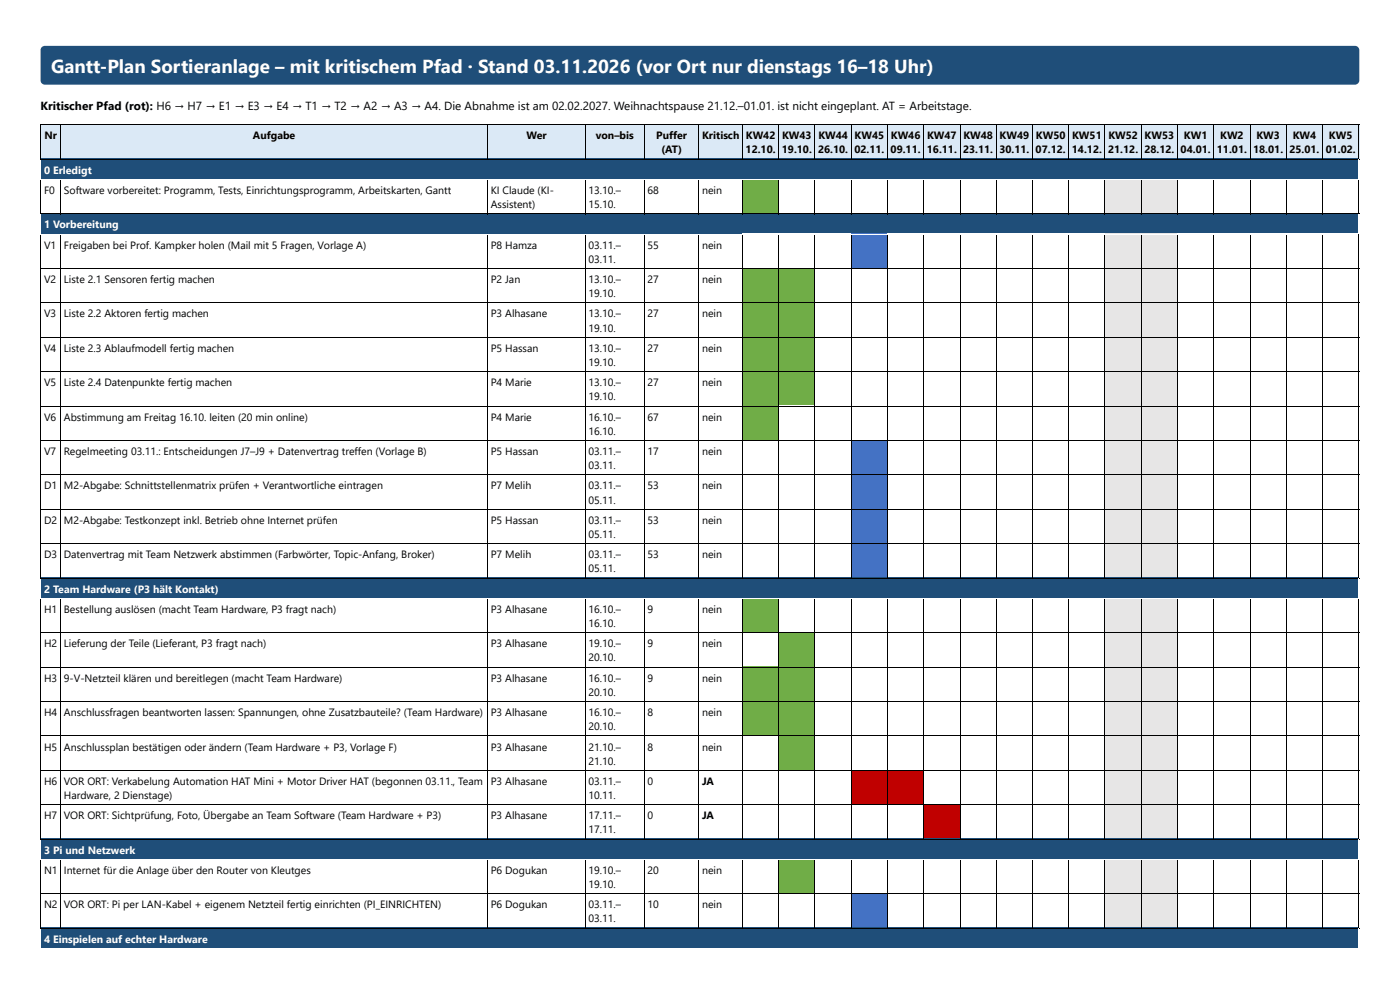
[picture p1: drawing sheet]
<svg xmlns="http://www.w3.org/2000/svg" width="420mm" height="297mm" viewBox="0 0 420 297" stroke-linecap="round" stroke-linejoin="round" font-family="sans-serif">
<path d="M12.6 14.1l.9-.3h393.2l.8 .2 .5 .9v9.2l-.4 .9-.9 .4h-393.2l-.8-.3-.5-.8v-9.2z" fill="#1f4e79"/>
<g fill="#dbe9f6">
<path d="M12.4 37.3h5.9v10.3h-5.9z"/>
<path d="M18.3 37.3h128v10.3h-128z"/>
<path d="M146.3 37.3h29.4v10.3h-29.4z"/>
<path d="M175.7 37.3h17.7v10.3h-17.7z"/>
<path d="M193.4 37.3h16.4v10.3h-16.4z"/>
<path d="M209.8 37.3h13v10.3h-13z"/>
<path d="M222.8 37.3h10.8v10.3h-10.8z"/>
<path d="M233.6 37.3h11.1v10.3h-11.1z"/>
<path d="M244.7 37.3h10.9v10.3h-10.9z"/>
<path d="M255.6 37.3h10.8v10.3h-10.8z"/>
<path d="M266.4 37.3h10.9v10.3h-10.9z"/>
<path d="M277.3 37.3h10.8v10.3h-10.8z"/>
<path d="M288.1 37.3h10.9v10.3h-10.9z"/>
<path d="M299 37.3h10.8v10.3h-10.8z"/>
<path d="M309.8 37.3h10.9v10.3h-10.9z"/>
<path d="M320.7 37.3h11.1v10.3h-11.1z"/>
<path d="M331.8 37.3h10.8v10.3h-10.8z"/>
<path d="M342.6 37.3h10.9v10.3h-10.9z"/>
<path d="M353.5 37.3h10.8v10.3h-10.8z"/>
<path d="M364.3 37.3h10.9v10.3h-10.9z"/>
<path d="M375.2 37.3h10.8v10.3h-10.8z"/>
<path d="M386 37.3h10.9v10.3h-10.9z"/>
<path d="M396.9 37.3h11.1v10.3h-11.1z"/>
</g>
<path d="M12.4 47.6h395.6v6.1h-395.6z" fill="#1f4e79"/>
<path d="M222.8 53.7h10.8v10.3h-10.8z" fill="#70ad47"/>
<g fill="#fff">
<path d="M233.6 53.7h11.1v10.3h-11.1z"/>
<path d="M244.7 53.7h10.9v10.3h-10.9z"/>
<path d="M255.6 53.7h10.8v10.3h-10.8z"/>
<path d="M266.4 53.7h10.9v10.3h-10.9z"/>
<path d="M277.3 53.7h10.8v10.3h-10.8z"/>
<path d="M288.1 53.7h10.9v10.3h-10.9z"/>
<path d="M299 53.7h10.8v10.3h-10.8z"/>
<path d="M309.8 53.7h10.9v10.3h-10.9z"/>
<path d="M320.7 53.7h11.1v10.3h-11.1z"/>
</g>
<g fill="#e7e6e6">
<path d="M331.8 53.7h10.8v10.3h-10.8z"/>
<path d="M342.6 53.7h10.9v10.3h-10.9z"/>
</g>
<g fill="#fff">
<path d="M353.5 53.7h10.8v10.3h-10.8z"/>
<path d="M364.3 53.7h10.9v10.3h-10.9z"/>
<path d="M375.2 53.7h10.8v10.3h-10.8z"/>
<path d="M386 53.7h10.9v10.3h-10.9z"/>
<path d="M396.9 53.7h11.1v10.3h-11.1z"/>
</g>
<path d="M12.4 64h395.6v6.1h-395.6z" fill="#1f4e79"/>
<g fill="#fff">
<path d="M222.8 70.1h10.8v10.3h-10.8z"/>
<path d="M233.6 70.1h11.1v10.3h-11.1z"/>
<path d="M244.7 70.1h10.9v10.3h-10.9z"/>
</g>
<path d="M255.6 70.1h10.8v10.3h-10.8z" fill="#4472c4"/>
<g fill="#fff">
<path d="M266.4 70.1h10.9v10.3h-10.9z"/>
<path d="M277.3 70.1h10.8v10.3h-10.8z"/>
<path d="M288.1 70.1h10.9v10.3h-10.9z"/>
<path d="M299 70.1h10.8v10.3h-10.8z"/>
<path d="M309.8 70.1h10.9v10.3h-10.9z"/>
<path d="M320.7 70.1h11.1v10.3h-11.1z"/>
</g>
<g fill="#e7e6e6">
<path d="M331.8 70.1h10.8v10.3h-10.8z"/>
<path d="M342.6 70.1h10.9v10.3h-10.9z"/>
</g>
<g fill="#fff">
<path d="M353.5 70.1h10.8v10.3h-10.8z"/>
<path d="M364.3 70.1h10.9v10.3h-10.9z"/>
<path d="M375.2 70.1h10.8v10.3h-10.8z"/>
<path d="M386 70.1h10.9v10.3h-10.9z"/>
<path d="M396.9 70.1h11.1v10.3h-11.1z"/>
</g>
<g fill="#70ad47">
<path d="M222.8 80.4h10.8v10.4h-10.8z"/>
<path d="M233.6 80.4h11.1v10.4h-11.1z"/>
</g>
<g fill="#fff">
<path d="M244.7 80.4h10.9v10.4h-10.9z"/>
<path d="M255.6 80.4h10.8v10.4h-10.8z"/>
<path d="M266.4 80.4h10.9v10.4h-10.9z"/>
<path d="M277.3 80.4h10.8v10.4h-10.8z"/>
<path d="M288.1 80.4h10.9v10.4h-10.9z"/>
<path d="M299 80.4h10.8v10.4h-10.8z"/>
<path d="M309.8 80.4h10.9v10.4h-10.9z"/>
<path d="M320.7 80.4h11.1v10.4h-11.1z"/>
</g>
<g fill="#e7e6e6">
<path d="M331.8 80.4h10.8v10.4h-10.8z"/>
<path d="M342.6 80.4h10.9v10.4h-10.9z"/>
</g>
<g fill="#fff">
<path d="M353.5 80.4h10.8v10.4h-10.8z"/>
<path d="M364.3 80.4h10.9v10.4h-10.9z"/>
<path d="M375.2 80.4h10.8v10.4h-10.8z"/>
<path d="M386 80.4h10.9v10.4h-10.9z"/>
<path d="M396.9 80.4h11.1v10.4h-11.1z"/>
</g>
<g fill="#70ad47">
<path d="M222.8 90.8h10.8v10.3h-10.8z"/>
<path d="M233.6 90.8h11.1v10.3h-11.1z"/>
</g>
<g fill="#fff">
<path d="M244.7 90.8h10.9v10.3h-10.9z"/>
<path d="M255.6 90.8h10.8v10.3h-10.8z"/>
<path d="M266.4 90.8h10.9v10.3h-10.9z"/>
<path d="M277.3 90.8h10.8v10.3h-10.8z"/>
<path d="M288.1 90.8h10.9v10.3h-10.9z"/>
<path d="M299 90.8h10.8v10.3h-10.8z"/>
<path d="M309.8 90.8h10.9v10.3h-10.9z"/>
<path d="M320.7 90.8h11.1v10.3h-11.1z"/>
</g>
<g fill="#e7e6e6">
<path d="M331.8 90.8h10.8v10.3h-10.8z"/>
<path d="M342.6 90.8h10.9v10.3h-10.9z"/>
</g>
<g fill="#fff">
<path d="M353.5 90.8h10.8v10.3h-10.8z"/>
<path d="M364.3 90.8h10.9v10.3h-10.9z"/>
<path d="M375.2 90.8h10.8v10.3h-10.8z"/>
<path d="M386 90.8h10.9v10.3h-10.9z"/>
<path d="M396.9 90.8h11.1v10.3h-11.1z"/>
</g>
<g fill="#70ad47">
<path d="M222.8 101.1h10.8v10.3h-10.8z"/>
<path d="M233.6 101.1h11.1v10.3h-11.1z"/>
</g>
<g fill="#fff">
<path d="M244.7 101.1h10.9v10.3h-10.9z"/>
<path d="M255.6 101.1h10.8v10.3h-10.8z"/>
<path d="M266.4 101.1h10.9v10.3h-10.9z"/>
<path d="M277.3 101.1h10.8v10.3h-10.8z"/>
<path d="M288.1 101.1h10.9v10.3h-10.9z"/>
<path d="M299 101.1h10.8v10.3h-10.8z"/>
<path d="M309.8 101.1h10.9v10.3h-10.9z"/>
<path d="M320.7 101.1h11.1v10.3h-11.1z"/>
</g>
<g fill="#e7e6e6">
<path d="M331.8 101.1h10.8v10.3h-10.8z"/>
<path d="M342.6 101.1h10.9v10.3h-10.9z"/>
</g>
<g fill="#fff">
<path d="M353.5 101.1h10.8v10.3h-10.8z"/>
<path d="M364.3 101.1h10.9v10.3h-10.9z"/>
<path d="M375.2 101.1h10.8v10.3h-10.8z"/>
<path d="M386 101.1h10.9v10.3h-10.9z"/>
<path d="M396.9 101.1h11.1v10.3h-11.1z"/>
</g>
<g fill="#70ad47">
<path d="M222.8 111.4h10.8v10.3h-10.8z"/>
<path d="M233.6 111.4h11.1v10.3h-11.1z"/>
</g>
<g fill="#fff">
<path d="M244.7 111.4h10.9v10.3h-10.9z"/>
<path d="M255.6 111.4h10.8v10.3h-10.8z"/>
<path d="M266.4 111.4h10.9v10.3h-10.9z"/>
<path d="M277.3 111.4h10.8v10.3h-10.8z"/>
<path d="M288.1 111.4h10.9v10.3h-10.9z"/>
<path d="M299 111.4h10.8v10.3h-10.8z"/>
<path d="M309.8 111.4h10.9v10.3h-10.9z"/>
<path d="M320.7 111.4h11.1v10.3h-11.1z"/>
</g>
<g fill="#e7e6e6">
<path d="M331.8 111.4h10.8v10.3h-10.8z"/>
<path d="M342.6 111.4h10.9v10.3h-10.9z"/>
</g>
<g fill="#fff">
<path d="M353.5 111.4h10.8v10.3h-10.8z"/>
<path d="M364.3 111.4h10.9v10.3h-10.9z"/>
<path d="M375.2 111.4h10.8v10.3h-10.8z"/>
<path d="M386 111.4h10.9v10.3h-10.9z"/>
<path d="M396.9 111.4h11.1v10.3h-11.1z"/>
</g>
<path d="M222.8 121.7h10.8v10.3h-10.8z" fill="#70ad47"/>
<g fill="#fff">
<path d="M233.6 121.7h11.1v10.3h-11.1z"/>
<path d="M244.7 121.7h10.9v10.3h-10.9z"/>
<path d="M255.6 121.7h10.8v10.3h-10.8z"/>
<path d="M266.4 121.7h10.9v10.3h-10.9z"/>
<path d="M277.3 121.7h10.8v10.3h-10.8z"/>
<path d="M288.1 121.7h10.9v10.3h-10.9z"/>
<path d="M299 121.7h10.8v10.3h-10.8z"/>
<path d="M309.8 121.7h10.9v10.3h-10.9z"/>
<path d="M320.7 121.7h11.1v10.3h-11.1z"/>
</g>
<g fill="#e7e6e6">
<path d="M331.8 121.7h10.8v10.3h-10.8z"/>
<path d="M342.6 121.7h10.9v10.3h-10.9z"/>
</g>
<g fill="#fff">
<path d="M353.5 121.7h10.8v10.3h-10.8z"/>
<path d="M364.3 121.7h10.9v10.3h-10.9z"/>
<path d="M375.2 121.7h10.8v10.3h-10.8z"/>
<path d="M386 121.7h10.9v10.3h-10.9z"/>
<path d="M396.9 121.7h11.1v10.3h-11.1z"/>
<path d="M222.8 132h10.8v10.3h-10.8z"/>
<path d="M233.6 132h11.1v10.3h-11.1z"/>
<path d="M244.7 132h10.9v10.3h-10.9z"/>
</g>
<path d="M255.6 132h10.8v10.3h-10.8z" fill="#4472c4"/>
<g fill="#fff">
<path d="M266.4 132h10.9v10.3h-10.9z"/>
<path d="M277.3 132h10.8v10.3h-10.8z"/>
<path d="M288.1 132h10.9v10.3h-10.9z"/>
<path d="M299 132h10.8v10.3h-10.8z"/>
<path d="M309.8 132h10.9v10.3h-10.9z"/>
<path d="M320.7 132h11.1v10.3h-11.1z"/>
</g>
<g fill="#e7e6e6">
<path d="M331.8 132h10.8v10.3h-10.8z"/>
<path d="M342.6 132h10.9v10.3h-10.9z"/>
</g>
<g fill="#fff">
<path d="M353.5 132h10.8v10.3h-10.8z"/>
<path d="M364.3 132h10.9v10.3h-10.9z"/>
<path d="M375.2 132h10.8v10.3h-10.8z"/>
<path d="M386 132h10.9v10.3h-10.9z"/>
<path d="M396.9 132h11.1v10.3h-11.1z"/>
<path d="M222.8 142.3h10.8v10.4h-10.8z"/>
<path d="M233.6 142.3h11.1v10.4h-11.1z"/>
<path d="M244.7 142.3h10.9v10.4h-10.9z"/>
</g>
<path d="M255.6 142.3h10.8v10.4h-10.8z" fill="#4472c4"/>
<g fill="#fff">
<path d="M266.4 142.3h10.9v10.4h-10.9z"/>
<path d="M277.3 142.3h10.8v10.4h-10.8z"/>
<path d="M288.1 142.3h10.9v10.4h-10.9z"/>
<path d="M299 142.3h10.8v10.4h-10.8z"/>
<path d="M309.8 142.3h10.9v10.4h-10.9z"/>
<path d="M320.7 142.3h11.1v10.4h-11.1z"/>
</g>
<g fill="#e7e6e6">
<path d="M331.8 142.3h10.8v10.4h-10.8z"/>
<path d="M342.6 142.3h10.9v10.4h-10.9z"/>
</g>
<g fill="#fff">
<path d="M353.5 142.3h10.8v10.4h-10.8z"/>
<path d="M364.3 142.3h10.9v10.4h-10.9z"/>
<path d="M375.2 142.3h10.8v10.4h-10.8z"/>
<path d="M386 142.3h10.9v10.4h-10.9z"/>
<path d="M396.9 142.3h11.1v10.4h-11.1z"/>
<path d="M222.8 152.7h10.8v10.3h-10.8z"/>
<path d="M233.6 152.7h11.1v10.3h-11.1z"/>
<path d="M244.7 152.7h10.9v10.3h-10.9z"/>
</g>
<path d="M255.6 152.7h10.8v10.3h-10.8z" fill="#4472c4"/>
<g fill="#fff">
<path d="M266.4 152.7h10.9v10.3h-10.9z"/>
<path d="M277.3 152.7h10.8v10.3h-10.8z"/>
<path d="M288.1 152.7h10.9v10.3h-10.9z"/>
<path d="M299 152.7h10.8v10.3h-10.8z"/>
<path d="M309.8 152.7h10.9v10.3h-10.9z"/>
<path d="M320.7 152.7h11.1v10.3h-11.1z"/>
</g>
<g fill="#e7e6e6">
<path d="M331.8 152.7h10.8v10.3h-10.8z"/>
<path d="M342.6 152.7h10.9v10.3h-10.9z"/>
</g>
<g fill="#fff">
<path d="M353.5 152.7h10.8v10.3h-10.8z"/>
<path d="M364.3 152.7h10.9v10.3h-10.9z"/>
<path d="M375.2 152.7h10.8v10.3h-10.8z"/>
<path d="M386 152.7h10.9v10.3h-10.9z"/>
<path d="M396.9 152.7h11.1v10.3h-11.1z"/>
<path d="M222.8 163h10.8v10.3h-10.8z"/>
<path d="M233.6 163h11.1v10.3h-11.1z"/>
<path d="M244.7 163h10.9v10.3h-10.9z"/>
</g>
<path d="M255.6 163h10.8v10.3h-10.8z" fill="#4472c4"/>
<g fill="#fff">
<path d="M266.4 163h10.9v10.3h-10.9z"/>
<path d="M277.3 163h10.8v10.3h-10.8z"/>
<path d="M288.1 163h10.9v10.3h-10.9z"/>
<path d="M299 163h10.8v10.3h-10.8z"/>
<path d="M309.8 163h10.9v10.3h-10.9z"/>
<path d="M320.7 163h11.1v10.3h-11.1z"/>
</g>
<g fill="#e7e6e6">
<path d="M331.8 163h10.8v10.3h-10.8z"/>
<path d="M342.6 163h10.9v10.3h-10.9z"/>
</g>
<g fill="#fff">
<path d="M353.5 163h10.8v10.3h-10.8z"/>
<path d="M364.3 163h10.9v10.3h-10.9z"/>
<path d="M375.2 163h10.8v10.3h-10.8z"/>
<path d="M386 163h10.9v10.3h-10.9z"/>
<path d="M396.9 163h11.1v10.3h-11.1z"/>
</g>
<path d="M12.4 173.3h395.6v6.1h-395.6z" fill="#1f4e79"/>
<path d="M222.8 179.4h10.8v10.3h-10.8z" fill="#70ad47"/>
<g fill="#fff">
<path d="M233.6 179.4h11.1v10.3h-11.1z"/>
<path d="M244.7 179.4h10.9v10.3h-10.9z"/>
<path d="M255.6 179.4h10.8v10.3h-10.8z"/>
<path d="M266.4 179.4h10.9v10.3h-10.9z"/>
<path d="M277.3 179.4h10.8v10.3h-10.8z"/>
<path d="M288.1 179.4h10.9v10.3h-10.9z"/>
<path d="M299 179.4h10.8v10.3h-10.8z"/>
<path d="M309.8 179.4h10.9v10.3h-10.9z"/>
<path d="M320.7 179.4h11.1v10.3h-11.1z"/>
</g>
<g fill="#e7e6e6">
<path d="M331.8 179.4h10.8v10.3h-10.8z"/>
<path d="M342.6 179.4h10.9v10.3h-10.9z"/>
</g>
<g fill="#fff">
<path d="M353.5 179.4h10.8v10.3h-10.8z"/>
<path d="M364.3 179.4h10.9v10.3h-10.9z"/>
<path d="M375.2 179.4h10.8v10.3h-10.8z"/>
<path d="M386 179.4h10.9v10.3h-10.9z"/>
<path d="M396.9 179.4h11.1v10.3h-11.1z"/>
<path d="M222.8 189.7h10.8v10.3h-10.8z"/>
</g>
<path d="M233.6 189.7h11.1v10.3h-11.1z" fill="#70ad47"/>
<g fill="#fff">
<path d="M244.7 189.7h10.9v10.3h-10.9z"/>
<path d="M255.6 189.7h10.8v10.3h-10.8z"/>
<path d="M266.4 189.7h10.9v10.3h-10.9z"/>
<path d="M277.3 189.7h10.8v10.3h-10.8z"/>
<path d="M288.1 189.7h10.9v10.3h-10.9z"/>
<path d="M299 189.7h10.8v10.3h-10.8z"/>
<path d="M309.8 189.7h10.9v10.3h-10.9z"/>
<path d="M320.7 189.7h11.1v10.3h-11.1z"/>
</g>
<g fill="#e7e6e6">
<path d="M331.8 189.7h10.8v10.3h-10.8z"/>
<path d="M342.6 189.7h10.9v10.3h-10.9z"/>
</g>
<g fill="#fff">
<path d="M353.5 189.7h10.8v10.3h-10.8z"/>
<path d="M364.3 189.7h10.9v10.3h-10.9z"/>
<path d="M375.2 189.7h10.8v10.3h-10.8z"/>
<path d="M386 189.7h10.9v10.3h-10.9z"/>
<path d="M396.9 189.7h11.1v10.3h-11.1z"/>
</g>
<g fill="#70ad47">
<path d="M222.8 200h10.8v10.3h-10.8z"/>
<path d="M233.6 200h11.1v10.3h-11.1z"/>
</g>
<g fill="#fff">
<path d="M244.7 200h10.9v10.3h-10.9z"/>
<path d="M255.6 200h10.8v10.3h-10.8z"/>
<path d="M266.4 200h10.9v10.3h-10.9z"/>
<path d="M277.3 200h10.8v10.3h-10.8z"/>
<path d="M288.1 200h10.9v10.3h-10.9z"/>
<path d="M299 200h10.8v10.3h-10.8z"/>
<path d="M309.8 200h10.9v10.3h-10.9z"/>
<path d="M320.7 200h11.1v10.3h-11.1z"/>
</g>
<g fill="#e7e6e6">
<path d="M331.8 200h10.8v10.3h-10.8z"/>
<path d="M342.6 200h10.9v10.3h-10.9z"/>
</g>
<g fill="#fff">
<path d="M353.5 200h10.8v10.3h-10.8z"/>
<path d="M364.3 200h10.9v10.3h-10.9z"/>
<path d="M375.2 200h10.8v10.3h-10.8z"/>
<path d="M386 200h10.9v10.3h-10.9z"/>
<path d="M396.9 200h11.1v10.3h-11.1z"/>
</g>
<g fill="#70ad47">
<path d="M222.8 210.3h10.8v10.4h-10.8z"/>
<path d="M233.6 210.3h11.1v10.4h-11.1z"/>
</g>
<g fill="#fff">
<path d="M244.7 210.3h10.9v10.4h-10.9z"/>
<path d="M255.6 210.3h10.8v10.4h-10.8z"/>
<path d="M266.4 210.3h10.9v10.4h-10.9z"/>
<path d="M277.3 210.3h10.8v10.4h-10.8z"/>
<path d="M288.1 210.3h10.9v10.4h-10.9z"/>
<path d="M299 210.3h10.8v10.4h-10.8z"/>
<path d="M309.8 210.3h10.9v10.4h-10.9z"/>
<path d="M320.7 210.3h11.1v10.4h-11.1z"/>
</g>
<g fill="#e7e6e6">
<path d="M331.8 210.3h10.8v10.4h-10.8z"/>
<path d="M342.6 210.3h10.9v10.4h-10.9z"/>
</g>
<g fill="#fff">
<path d="M353.5 210.3h10.8v10.4h-10.8z"/>
<path d="M364.3 210.3h10.9v10.4h-10.9z"/>
<path d="M375.2 210.3h10.8v10.4h-10.8z"/>
<path d="M386 210.3h10.9v10.4h-10.9z"/>
<path d="M396.9 210.3h11.1v10.4h-11.1z"/>
<path d="M222.8 220.7h10.8v10.3h-10.8z"/>
</g>
<path d="M233.6 220.7h11.1v10.3h-11.1z" fill="#70ad47"/>
<g fill="#fff">
<path d="M244.7 220.7h10.9v10.3h-10.9z"/>
<path d="M255.6 220.7h10.8v10.3h-10.8z"/>
<path d="M266.4 220.7h10.9v10.3h-10.9z"/>
<path d="M277.3 220.7h10.8v10.3h-10.8z"/>
<path d="M288.1 220.7h10.9v10.3h-10.9z"/>
<path d="M299 220.7h10.8v10.3h-10.8z"/>
<path d="M309.8 220.7h10.9v10.3h-10.9z"/>
<path d="M320.7 220.7h11.1v10.3h-11.1z"/>
</g>
<g fill="#e7e6e6">
<path d="M331.8 220.7h10.8v10.3h-10.8z"/>
<path d="M342.6 220.7h10.9v10.3h-10.9z"/>
</g>
<g fill="#fff">
<path d="M353.5 220.7h10.8v10.3h-10.8z"/>
<path d="M364.3 220.7h10.9v10.3h-10.9z"/>
<path d="M375.2 220.7h10.8v10.3h-10.8z"/>
<path d="M386 220.7h10.9v10.3h-10.9z"/>
<path d="M396.9 220.7h11.1v10.3h-11.1z"/>
<path d="M222.8 231h10.8v10.3h-10.8z"/>
<path d="M233.6 231h11.1v10.3h-11.1z"/>
<path d="M244.7 231h10.9v10.3h-10.9z"/>
</g>
<g fill="#c00000">
<path d="M255.6 231h10.8v10.3h-10.8z"/>
<path d="M266.4 231h10.9v10.3h-10.9z"/>
</g>
<g fill="#fff">
<path d="M277.3 231h10.8v10.3h-10.8z"/>
<path d="M288.1 231h10.9v10.3h-10.9z"/>
<path d="M299 231h10.8v10.3h-10.8z"/>
<path d="M309.8 231h10.9v10.3h-10.9z"/>
<path d="M320.7 231h11.1v10.3h-11.1z"/>
</g>
<g fill="#e7e6e6">
<path d="M331.8 231h10.8v10.3h-10.8z"/>
<path d="M342.6 231h10.9v10.3h-10.9z"/>
</g>
<g fill="#fff">
<path d="M353.5 231h10.8v10.3h-10.8z"/>
<path d="M364.3 231h10.9v10.3h-10.9z"/>
<path d="M375.2 231h10.8v10.3h-10.8z"/>
<path d="M386 231h10.9v10.3h-10.9z"/>
<path d="M396.9 231h11.1v10.3h-11.1z"/>
<path d="M222.8 241.3h10.8v10.3h-10.8z"/>
<path d="M233.6 241.3h11.1v10.3h-11.1z"/>
<path d="M244.7 241.3h10.9v10.3h-10.9z"/>
<path d="M255.6 241.3h10.8v10.3h-10.8z"/>
<path d="M266.4 241.3h10.9v10.3h-10.9z"/>
</g>
<path d="M277.3 241.3h10.8v10.3h-10.8z" fill="#c00000"/>
<g fill="#fff">
<path d="M288.1 241.3h10.9v10.3h-10.9z"/>
<path d="M299 241.3h10.8v10.3h-10.8z"/>
<path d="M309.8 241.3h10.9v10.3h-10.9z"/>
<path d="M320.7 241.3h11.1v10.3h-11.1z"/>
</g>
<g fill="#e7e6e6">
<path d="M331.8 241.3h10.8v10.3h-10.8z"/>
<path d="M342.6 241.3h10.9v10.3h-10.9z"/>
</g>
<g fill="#fff">
<path d="M353.5 241.3h10.8v10.3h-10.8z"/>
<path d="M364.3 241.3h10.9v10.3h-10.9z"/>
<path d="M375.2 241.3h10.8v10.3h-10.8z"/>
<path d="M386 241.3h10.9v10.3h-10.9z"/>
<path d="M396.9 241.3h11.1v10.3h-11.1z"/>
</g>
<path d="M12.4 251.6h395.6v6.1h-395.6z" fill="#1f4e79"/>
<path d="M222.8 257.7h10.8v10.3h-10.8z" fill="#fff"/>
<path d="M233.6 257.7h11.1v10.3h-11.1z" fill="#70ad47"/>
<g fill="#fff">
<path d="M244.7 257.7h10.9v10.3h-10.9z"/>
<path d="M255.6 257.7h10.8v10.3h-10.8z"/>
<path d="M266.4 257.7h10.9v10.3h-10.9z"/>
<path d="M277.3 257.7h10.8v10.3h-10.8z"/>
<path d="M288.1 257.7h10.9v10.3h-10.9z"/>
<path d="M299 257.7h10.8v10.3h-10.8z"/>
<path d="M309.8 257.7h10.9v10.3h-10.9z"/>
<path d="M320.7 257.7h11.1v10.3h-11.1z"/>
</g>
<g fill="#e7e6e6">
<path d="M331.8 257.7h10.8v10.3h-10.8z"/>
<path d="M342.6 257.7h10.9v10.3h-10.9z"/>
</g>
<g fill="#fff">
<path d="M353.5 257.7h10.8v10.3h-10.8z"/>
<path d="M364.3 257.7h10.9v10.3h-10.9z"/>
<path d="M375.2 257.7h10.8v10.3h-10.8z"/>
<path d="M386 257.7h10.9v10.3h-10.9z"/>
<path d="M396.9 257.7h11.1v10.3h-11.1z"/>
<path d="M222.8 268h10.8v10.3h-10.8z"/>
<path d="M233.6 268h11.1v10.3h-11.1z"/>
<path d="M244.7 268h10.9v10.3h-10.9z"/>
</g>
<path d="M255.6 268h10.8v10.3h-10.8z" fill="#4472c4"/>
<g fill="#fff">
<path d="M266.4 268h10.9v10.3h-10.9z"/>
<path d="M277.3 268h10.8v10.3h-10.8z"/>
<path d="M288.1 268h10.9v10.3h-10.9z"/>
<path d="M299 268h10.8v10.3h-10.8z"/>
<path d="M309.8 268h10.9v10.3h-10.9z"/>
<path d="M320.7 268h11.1v10.3h-11.1z"/>
</g>
<g fill="#e7e6e6">
<path d="M331.8 268h10.8v10.3h-10.8z"/>
<path d="M342.6 268h10.9v10.3h-10.9z"/>
</g>
<g fill="#fff">
<path d="M353.5 268h10.8v10.3h-10.8z"/>
<path d="M364.3 268h10.9v10.3h-10.9z"/>
<path d="M375.2 268h10.8v10.3h-10.8z"/>
<path d="M386 268h10.9v10.3h-10.9z"/>
<path d="M396.9 268h11.1v10.3h-11.1z"/>
</g>
<path d="M12.4 278.3h395.6v6.1h-395.6z" fill="#1f4e79"/>
<g fill="none" stroke="#000" stroke-width=".3">
<path d="M12.2 37.4h395.8M12.3 37.3v10.6M18.1 37.3v10.6M146.4 37.3v10.6M175.8 37.3v10.6M193.5 37.3v10.6M209.7 37.3v10.6M222.9 37.3v10.6M233.8 37.3v10.6M244.6 37.3v10.6M255.5 37.3v10.6M266.3 37.3v10.6"/>
<path d="M277.2 37.3v10.6M288.3 37.3v10.6M299.1 37.3v10.6M310 37.3v10.6M320.8 37.3v10.6M331.7 37.3v10.6M342.5 37.3v10.6M353.4 37.3v10.6M364.2 37.3v10.6M375.3 37.3v10.6M386.2 37.3v10.6M397 37.3v10.6"/>
<path d="M407.9 37.3v10.6"/>
</g>
<path d="M12.2 47.9h.2v6.1h-.2z" fill="#fff"/>
<path d="M12.2 47.8h395.8" fill="none" stroke="#000" stroke-width=".3"/>
<path d="M407.7 47.9h.3v6.1h-.3z" fill="#fff"/>
<path d="M12.3 54v10.3" fill="none" stroke="#000" stroke-width=".3"/>
<path d="M12.2 53.7h6.1v.3h-6.1z" fill="#fff"/>
<path d="M18.1 54v10.3" fill="none" stroke="#000" stroke-width=".3"/>
<path d="M18 53.7h128.6v.3h-128.6z" fill="#fff"/>
<path d="M146.4 54v10.3" fill="none" stroke="#000" stroke-width=".3"/>
<path d="M146.3 53.7h29.6v.3h-29.6z" fill="#fff"/>
<path d="M175.8 54v10.3" fill="none" stroke="#000" stroke-width=".3"/>
<path d="M175.7 53.7h18v.3h-18z" fill="#fff"/>
<path d="M193.5 54v10.3" fill="none" stroke="#000" stroke-width=".3"/>
<path d="M193.4 53.7h16.4v.3h-16.4z" fill="#fff"/>
<path d="M209.7 54v10.3" fill="none" stroke="#000" stroke-width=".3"/>
<path d="M209.5 53.7h13.5v.3h-13.5z" fill="#fff"/>
<path d="M222.9 54v10.3" fill="none" stroke="#000" stroke-width=".3"/>
<path d="M222.8 53.7h11.1v.3h-11.1z" fill="#fff"/>
<path d="M233.8 54v10.3" fill="none" stroke="#000" stroke-width=".3"/>
<path d="M233.6 53.7h11.1v.3h-11.1z" fill="#fff"/>
<path d="M244.6 54v10.3" fill="none" stroke="#000" stroke-width=".3"/>
<path d="M244.5 53.7h11.1v.3h-11.1z" fill="#fff"/>
<path d="M255.5 54v10.3" fill="none" stroke="#000" stroke-width=".3"/>
<path d="M255.3 53.7h11.1v.3h-11.1z" fill="#fff"/>
<path d="M266.3 54v10.3" fill="none" stroke="#000" stroke-width=".3"/>
<path d="M266.2 53.7h11.1v.3h-11.1z" fill="#fff"/>
<path d="M277.2 54v10.3" fill="none" stroke="#000" stroke-width=".3"/>
<path d="M277 53.7h11.4v.3h-11.4z" fill="#fff"/>
<path d="M288.3 54v10.3" fill="none" stroke="#000" stroke-width=".3"/>
<path d="M288.1 53.7h11.1v.3h-11.1z" fill="#fff"/>
<path d="M299.1 54v10.3" fill="none" stroke="#000" stroke-width=".3"/>
<path d="M299 53.7h11.1v.3h-11.1z" fill="#fff"/>
<path d="M310 54v10.3" fill="none" stroke="#000" stroke-width=".3"/>
<path d="M309.8 53.7h11.1v.3h-11.1z" fill="#fff"/>
<path d="M320.8 54v10.3" fill="none" stroke="#000" stroke-width=".3"/>
<path d="M320.7 53.7h11.1v.3h-11.1z" fill="#fff"/>
<path d="M331.7 54v10.3" fill="none" stroke="#000" stroke-width=".3"/>
<path d="M331.5 53.7h11.1v.3h-11.1z" fill="#fff"/>
<path d="M342.5 54v10.3" fill="none" stroke="#000" stroke-width=".3"/>
<path d="M342.4 53.7h11.1v.3h-11.1z" fill="#fff"/>
<path d="M353.4 54v10.3" fill="none" stroke="#000" stroke-width=".3"/>
<path d="M353.2 53.7h11.1v.3h-11.1z" fill="#fff"/>
<path d="M364.2 54v10.3" fill="none" stroke="#000" stroke-width=".3"/>
<path d="M364.1 53.7h11.3v.3h-11.3z" fill="#fff"/>
<path d="M375.3 54v10.3" fill="none" stroke="#000" stroke-width=".3"/>
<path d="M375.2 53.7h11.1v.3h-11.1z" fill="#fff"/>
<path d="M386.2 54v10.3" fill="none" stroke="#000" stroke-width=".3"/>
<path d="M386 53.7h11.1v.3h-11.1z" fill="#fff"/>
<path d="M397 54v10.3" fill="none" stroke="#000" stroke-width=".3"/>
<path d="M396.9 53.7h11.1v.3h-11.1z" fill="#fff"/>
<path d="M407.9 54v10.3" fill="none" stroke="#000" stroke-width=".3"/>
<path d="M12.2 64.3h.2v6.1h-.2z" fill="#fff"/>
<path d="M12.2 64.2h395.8" fill="none" stroke="#000" stroke-width=".3"/>
<path d="M407.7 64.3h.3v6.1h-.3z" fill="#fff"/>
<path d="M12.3 70.4v10.3" fill="none" stroke="#000" stroke-width=".3"/>
<path d="M12.2 70.1h6.1v.3h-6.1z" fill="#fff"/>
<path d="M18.1 70.4v10.3" fill="none" stroke="#000" stroke-width=".3"/>
<path d="M18 70.1h128.6v.3h-128.6z" fill="#fff"/>
<path d="M146.4 70.4v10.3" fill="none" stroke="#000" stroke-width=".3"/>
<path d="M146.3 70.1h29.6v.3h-29.6z" fill="#fff"/>
<path d="M175.8 70.4v10.3" fill="none" stroke="#000" stroke-width=".3"/>
<path d="M175.7 70.1h18v.3h-18z" fill="#fff"/>
<path d="M193.5 70.4v10.3" fill="none" stroke="#000" stroke-width=".3"/>
<path d="M193.4 70.1h16.4v.3h-16.4z" fill="#fff"/>
<path d="M209.7 70.4v10.3" fill="none" stroke="#000" stroke-width=".3"/>
<path d="M209.5 70.1h13.5v.3h-13.5z" fill="#fff"/>
<path d="M222.9 70.4v10.3" fill="none" stroke="#000" stroke-width=".3"/>
<path d="M222.8 70.1h11.1v.3h-11.1z" fill="#fff"/>
<path d="M233.8 70.4v10.3" fill="none" stroke="#000" stroke-width=".3"/>
<path d="M233.6 70.1h11.1v.3h-11.1z" fill="#fff"/>
<path d="M244.6 70.4v10.3" fill="none" stroke="#000" stroke-width=".3"/>
<path d="M244.5 70.1h11.1v.3h-11.1z" fill="#fff"/>
<path d="M255.5 70.4v10.3" fill="none" stroke="#000" stroke-width=".3"/>
<path d="M255.3 70.1h11.1v.3h-11.1z" fill="#fff"/>
<path d="M266.3 70.4v10.3" fill="none" stroke="#000" stroke-width=".3"/>
<path d="M266.2 70.1h11.1v.3h-11.1z" fill="#fff"/>
<path d="M277.2 70.4v10.3" fill="none" stroke="#000" stroke-width=".3"/>
<path d="M277 70.1h11.4v.3h-11.4z" fill="#fff"/>
<path d="M288.3 70.4v10.3" fill="none" stroke="#000" stroke-width=".3"/>
<path d="M288.1 70.1h11.1v.3h-11.1z" fill="#fff"/>
<path d="M299.1 70.4v10.3" fill="none" stroke="#000" stroke-width=".3"/>
<path d="M299 70.1h11.1v.3h-11.1z" fill="#fff"/>
<path d="M310 70.4v10.3" fill="none" stroke="#000" stroke-width=".3"/>
<path d="M309.8 70.1h11.1v.3h-11.1z" fill="#fff"/>
<path d="M320.8 70.4v10.3" fill="none" stroke="#000" stroke-width=".3"/>
<path d="M320.7 70.1h11.1v.3h-11.1z" fill="#fff"/>
<path d="M331.7 70.4v10.3" fill="none" stroke="#000" stroke-width=".3"/>
<path d="M331.5 70.1h11.1v.3h-11.1z" fill="#fff"/>
<path d="M342.5 70.4v10.3" fill="none" stroke="#000" stroke-width=".3"/>
<path d="M342.4 70.1h11.1v.3h-11.1z" fill="#fff"/>
<path d="M353.4 70.4v10.3" fill="none" stroke="#000" stroke-width=".3"/>
<path d="M353.2 70.1h11.1v.3h-11.1z" fill="#fff"/>
<path d="M364.2 70.4v10.3" fill="none" stroke="#000" stroke-width=".3"/>
<path d="M364.1 70.1h11.3v.3h-11.3z" fill="#fff"/>
<path d="M375.3 70.4v10.3" fill="none" stroke="#000" stroke-width=".3"/>
<path d="M375.2 70.1h11.1v.3h-11.1z" fill="#fff"/>
<path d="M386.2 70.4v10.3" fill="none" stroke="#000" stroke-width=".3"/>
<path d="M386 70.1h11.1v.3h-11.1z" fill="#fff"/>
<path d="M397 70.4v10.3" fill="none" stroke="#000" stroke-width=".3"/>
<path d="M396.9 70.1h11.1v.3h-11.1z" fill="#fff"/>
<g fill="none" stroke="#000" stroke-width=".3">
<path d="M407.9 70.4v103.2M12.2 80.6h395.8M12.2 90.9h395.8M12.3 80.7v92.9M18.1 80.7v92.9M146.4 80.7v92.9M175.8 80.7v92.9M193.5 80.7v92.9M209.7 80.7v92.9M222.9 80.7v92.9M233.8 80.7v92.9M244.6 80.7v92.9"/>
<path d="M255.5 80.7v92.9M266.3 80.7v92.9M277.2 80.7v92.9M288.3 80.7v92.9M299.1 80.7v92.9M310 80.7v92.9M320.8 80.7v92.9M331.7 80.7v92.9M342.5 80.7v92.9M353.4 80.7v92.9M364.2 80.7v92.9M375.3 80.7v92.9"/>
<path d="M386.2 80.7v92.9M397 80.7v92.9M12.2 101.2h395.8M12.2 111.5h395.8M12.2 121.8h395.8M12.2 132.2h395.8M12.2 142.5h395.8M12.2 152.8h395.8M12.2 163.1h395.8"/>
</g>
<path d="M12.2 173.6h.2v6.1h-.2z" fill="#fff"/>
<path d="M12.2 173.4h395.8" fill="none" stroke="#000" stroke-width=".3"/>
<path d="M407.7 173.6h.3v6.1h-.3z" fill="#fff"/>
<path d="M12.3 179.7v10.3" fill="none" stroke="#000" stroke-width=".3"/>
<path d="M12.2 179.4h6.1v.3h-6.1z" fill="#fff"/>
<path d="M18.1 179.7v10.3" fill="none" stroke="#000" stroke-width=".3"/>
<path d="M18 179.4h128.6v.3h-128.6z" fill="#fff"/>
<path d="M146.4 179.7v10.3" fill="none" stroke="#000" stroke-width=".3"/>
<path d="M146.3 179.4h29.6v.3h-29.6z" fill="#fff"/>
<path d="M175.8 179.7v10.3" fill="none" stroke="#000" stroke-width=".3"/>
<path d="M175.7 179.4h18v.3h-18z" fill="#fff"/>
<path d="M193.5 179.7v10.3" fill="none" stroke="#000" stroke-width=".3"/>
<path d="M193.4 179.4h16.4v.3h-16.4z" fill="#fff"/>
<path d="M209.7 179.7v10.3" fill="none" stroke="#000" stroke-width=".3"/>
<path d="M209.5 179.4h13.5v.3h-13.5z" fill="#fff"/>
<path d="M222.9 179.7v10.3" fill="none" stroke="#000" stroke-width=".3"/>
<path d="M222.8 179.4h11.1v.3h-11.1z" fill="#fff"/>
<path d="M233.8 179.7v10.3" fill="none" stroke="#000" stroke-width=".3"/>
<path d="M233.6 179.4h11.1v.3h-11.1z" fill="#fff"/>
<path d="M244.6 179.7v10.3" fill="none" stroke="#000" stroke-width=".3"/>
<path d="M244.5 179.4h11.1v.3h-11.1z" fill="#fff"/>
<path d="M255.5 179.7v10.3" fill="none" stroke="#000" stroke-width=".3"/>
<path d="M255.3 179.4h11.1v.3h-11.1z" fill="#fff"/>
<path d="M266.3 179.7v10.3" fill="none" stroke="#000" stroke-width=".3"/>
<path d="M266.2 179.4h11.1v.3h-11.1z" fill="#fff"/>
<path d="M277.2 179.7v10.3" fill="none" stroke="#000" stroke-width=".3"/>
<path d="M277 179.4h11.4v.3h-11.4z" fill="#fff"/>
<path d="M288.3 179.7v10.3" fill="none" stroke="#000" stroke-width=".3"/>
<path d="M288.1 179.4h11.1v.3h-11.1z" fill="#fff"/>
<path d="M299.1 179.7v10.3" fill="none" stroke="#000" stroke-width=".3"/>
<path d="M299 179.4h11.1v.3h-11.1z" fill="#fff"/>
<path d="M310 179.7v10.3" fill="none" stroke="#000" stroke-width=".3"/>
<path d="M309.8 179.4h11.1v.3h-11.1z" fill="#fff"/>
<path d="M320.8 179.7v10.3" fill="none" stroke="#000" stroke-width=".3"/>
<path d="M320.7 179.4h11.1v.3h-11.1z" fill="#fff"/>
<path d="M331.7 179.7v10.3" fill="none" stroke="#000" stroke-width=".3"/>
<path d="M331.5 179.4h11.1v.3h-11.1z" fill="#fff"/>
<path d="M342.5 179.7v10.3" fill="none" stroke="#000" stroke-width=".3"/>
<path d="M342.4 179.4h11.1v.3h-11.1z" fill="#fff"/>
<path d="M353.4 179.7v10.3" fill="none" stroke="#000" stroke-width=".3"/>
<path d="M353.2 179.4h11.1v.3h-11.1z" fill="#fff"/>
<path d="M364.2 179.7v10.3" fill="none" stroke="#000" stroke-width=".3"/>
<path d="M364.1 179.4h11.3v.3h-11.3z" fill="#fff"/>
<path d="M375.3 179.7v10.3" fill="none" stroke="#000" stroke-width=".3"/>
<path d="M375.2 179.4h11.1v.3h-11.1z" fill="#fff"/>
<path d="M386.2 179.7v10.3" fill="none" stroke="#000" stroke-width=".3"/>
<path d="M386 179.4h11.1v.3h-11.1z" fill="#fff"/>
<path d="M397 179.7v10.3" fill="none" stroke="#000" stroke-width=".3"/>
<path d="M396.9 179.4h11.1v.3h-11.1z" fill="#fff"/>
<g fill="none" stroke="#000" stroke-width=".3">
<path d="M407.9 179.7v72.2M12.2 189.8h395.8M12.3 190v61.9M18.1 190v61.9M146.4 190v61.9M175.8 190v61.9M193.5 190v61.9M209.7 190v61.9M222.9 190v61.9M233.8 190v61.9M244.6 190v61.9M255.5 190v61.9"/>
<path d="M266.3 190v61.9M277.2 190v61.9M288.3 190v61.9M299.1 190v61.9M310 190v61.9M320.8 190v61.9M331.7 190v61.9M342.5 190v61.9M353.4 190v61.9M364.2 190v61.9M375.3 190v61.9M386.2 190v61.9"/>
<path d="M397 190v61.9M12.2 200.2h395.8M12.2 210.5h395.8M12.2 220.8h395.8M12.2 231.1h395.8M12.2 241.4h395.8"/>
</g>
<path d="M12.2 251.9h.2v6.1h-.2z" fill="#fff"/>
<path d="M12.2 251.8h395.8" fill="none" stroke="#000" stroke-width=".3"/>
<path d="M407.7 251.9h.3v6.1h-.3z" fill="#fff"/>
<path d="M12.3 258v10.3" fill="none" stroke="#000" stroke-width=".3"/>
<path d="M12.2 257.7h6.1v.3h-6.1z" fill="#fff"/>
<path d="M18.1 258v10.3" fill="none" stroke="#000" stroke-width=".3"/>
<path d="M18 257.7h128.6v.3h-128.6z" fill="#fff"/>
<path d="M146.4 258v10.3" fill="none" stroke="#000" stroke-width=".3"/>
<path d="M146.3 257.7h29.6v.3h-29.6z" fill="#fff"/>
<path d="M175.8 258v10.3" fill="none" stroke="#000" stroke-width=".3"/>
<path d="M175.7 257.7h18v.3h-18z" fill="#fff"/>
<path d="M193.5 258v10.3" fill="none" stroke="#000" stroke-width=".3"/>
<path d="M193.4 257.7h16.4v.3h-16.4z" fill="#fff"/>
<path d="M209.7 258v10.3" fill="none" stroke="#000" stroke-width=".3"/>
<path d="M209.5 257.7h13.5v.3h-13.5z" fill="#fff"/>
<path d="M222.9 258v10.3" fill="none" stroke="#000" stroke-width=".3"/>
<path d="M222.8 257.7h11.1v.3h-11.1z" fill="#fff"/>
<path d="M233.8 258v10.3" fill="none" stroke="#000" stroke-width=".3"/>
<path d="M233.6 257.7h11.1v.3h-11.1z" fill="#fff"/>
<path d="M244.6 258v10.3" fill="none" stroke="#000" stroke-width=".3"/>
<path d="M244.5 257.7h11.1v.3h-11.1z" fill="#fff"/>
<path d="M255.5 258v10.3" fill="none" stroke="#000" stroke-width=".3"/>
<path d="M255.3 257.7h11.1v.3h-11.1z" fill="#fff"/>
<path d="M266.3 258v10.3" fill="none" stroke="#000" stroke-width=".3"/>
<path d="M266.2 257.7h11.1v.3h-11.1z" fill="#fff"/>
<path d="M277.2 258v10.3" fill="none" stroke="#000" stroke-width=".3"/>
<path d="M277 257.7h11.4v.3h-11.4z" fill="#fff"/>
<path d="M288.3 258v10.3" fill="none" stroke="#000" stroke-width=".3"/>
<path d="M288.1 257.7h11.1v.3h-11.1z" fill="#fff"/>
<path d="M299.1 258v10.3" fill="none" stroke="#000" stroke-width=".3"/>
<path d="M299 257.7h11.1v.3h-11.1z" fill="#fff"/>
<path d="M310 258v10.3" fill="none" stroke="#000" stroke-width=".3"/>
<path d="M309.8 257.7h11.1v.3h-11.1z" fill="#fff"/>
<path d="M320.8 258v10.3" fill="none" stroke="#000" stroke-width=".3"/>
<path d="M320.7 257.7h11.1v.3h-11.1z" fill="#fff"/>
<path d="M331.7 258v10.3" fill="none" stroke="#000" stroke-width=".3"/>
<path d="M331.5 257.7h11.1v.3h-11.1z" fill="#fff"/>
<path d="M342.5 258v10.3" fill="none" stroke="#000" stroke-width=".3"/>
<path d="M342.4 257.7h11.1v.3h-11.1z" fill="#fff"/>
<path d="M353.4 258v10.3" fill="none" stroke="#000" stroke-width=".3"/>
<path d="M353.2 257.7h11.1v.3h-11.1z" fill="#fff"/>
<path d="M364.2 258v10.3" fill="none" stroke="#000" stroke-width=".3"/>
<path d="M364.1 257.7h11.3v.3h-11.3z" fill="#fff"/>
<path d="M375.3 258v10.3" fill="none" stroke="#000" stroke-width=".3"/>
<path d="M375.2 257.7h11.1v.3h-11.1z" fill="#fff"/>
<path d="M386.2 258v10.3" fill="none" stroke="#000" stroke-width=".3"/>
<path d="M386 257.7h11.1v.3h-11.1z" fill="#fff"/>
<path d="M397 258v10.3" fill="none" stroke="#000" stroke-width=".3"/>
<path d="M396.9 257.7h11.1v.3h-11.1z" fill="#fff"/>
<g fill="none" stroke="#000" stroke-width=".3">
<path d="M407.9 258v20.6M12.2 268.2h395.8M12.3 268.3v10.3M18.1 268.3v10.3M146.4 268.3v10.3M175.8 268.3v10.3M193.5 268.3v10.3M209.7 268.3v10.3M222.9 268.3v10.3M233.8 268.3v10.3M244.6 268.3v10.3M255.5 268.3v10.3"/>
<path d="M266.3 268.3v10.3M277.2 268.3v10.3M288.3 268.3v10.3M299.1 268.3v10.3M310 268.3v10.3M320.8 268.3v10.3M331.7 268.3v10.3M342.5 268.3v10.3M353.4 268.3v10.3M364.2 268.3v10.3M375.3 268.3v10.3M386.2 268.3v10.3"/>
<path d="M397 268.3v10.3"/>
</g>
<path d="M12.2 278.6h.2v5.8h-.2z" fill="#fff"/>
<path d="M12.2 278.5h395.8" fill="none" stroke="#000" stroke-width=".3"/>
<g fill="#fff">
<path d="M407.7 278.6h.3v5.8h-.3z"/>
<path d="M12.2 284.4h6.1v.3h-6.1z"/>
<path d="M18.3 284.4h128v.3h-128z"/>
<path d="M146.3 284.4h29.4v.3h-29.4z"/>
<path d="M175.7 284.4h17.7v.3h-17.7z"/>
<path d="M193.4 284.4h16.4v.3h-16.4z"/>
<path d="M209.8 284.4h13v.3h-13z"/>
<path d="M222.8 284.4h10.8v.3h-10.8z"/>
<path d="M233.6 284.4h11.1v.3h-11.1z"/>
<path d="M244.7 284.4h10.9v.3h-10.9z"/>
<path d="M255.6 284.4h10.8v.3h-10.8z"/>
<path d="M266.4 284.4h10.9v.3h-10.9z"/>
<path d="M277.3 284.4h10.8v.3h-10.8z"/>
<path d="M288.1 284.4h10.9v.3h-10.9z"/>
<path d="M299 284.4h10.8v.3h-10.8z"/>
<path d="M309.8 284.4h10.9v.3h-10.9z"/>
<path d="M320.7 284.4h11.1v.3h-11.1z"/>
<path d="M331.8 284.4h10.8v.3h-10.8z"/>
<path d="M342.6 284.4h10.9v.3h-10.9z"/>
<path d="M353.5 284.4h10.8v.3h-10.8z"/>
<path d="M364.3 284.4h10.9v.3h-10.9z"/>
<path d="M375.2 284.4h10.8v.3h-10.8z"/>
<path d="M386 284.4h10.9v.3h-10.9z"/>
<path d="M396.9 284.4h11.1v.3h-11.1z"/>
</g>
<text font-size="5.6" fill="#fff" x="15.3" y="22">Gantt-Plan Sortieranlage – mit kritischem Pfad · Stand 03.11.2026 (vor Ort nur dienstags 16–18 Uhr)</text>
<text font-size="3.5" x="12.2" y="33.1">Kritischer Pfad (rot): H6 → H7 → E1 → E3 → E4 → T1 → T2 → A2 → A3 → A4. Die Abnahme ist am 02.02.2027. Weihnachtspause 21.12.–01.01. ist nicht eingeplant. AT = Arbeitstage.</text>
<g font-size="3.2">
<text x="13.4" y="41.8">Nr</text>
<text x="75.9" y="41.8">Aufgabe</text>
<text x="158" y="41.8">Wer</text>
<text x="178.9" y="41.8">von–bis</text>
<text x="197" y="41.8">Puffer</text>
<text x="210.7" y="41.8">Kritisch</text>
<text x="223.9" y="41.8">KW42</text>
<text x="234.7" y="41.8">KW43</text>
<text x="245.6" y="41.8">KW44</text>
<text x="256.5" y="41.8">KW45</text>
<text x="267.4" y="41.8">KW46</text>
<text x="278.3" y="41.8">KW47</text>
<text x="289.1" y="41.8">KW48</text>
<text x="300" y="41.8">KW49</text>
<text x="310.9" y="41.8">KW50</text>
<text x="321.8" y="41.8">KW51</text>
<text x="332.7" y="41.8">KW52</text>
<text x="343.5" y="41.8">KW53</text>
<text x="355.3" y="41.8">KW1</text>
<text x="366.2" y="41.8">KW2</text>
<text x="377.1" y="41.8">KW3</text>
<text x="388" y="41.8">KW4</text>
<text x="398.9" y="41.8">KW5</text>
<text x="198.5" y="46">(AT)</text>
<text x="223.8" y="46">12.10.</text>
<text x="234.7" y="46">19.10.</text>
<text x="245.6" y="46">26.10.</text>
<text x="256.4" y="46">02.11.</text>
<text x="267.3" y="46">09.11.</text>
<text x="278.2" y="46">16.11.</text>
<text x="289.1" y="46">23.11.</text>
<text x="300" y="46">30.11.</text>
<text x="310.8" y="46">07.12.</text>
<text x="321.7" y="46">14.12.</text>
<text x="332.6" y="46">21.12.</text>
<text x="343.5" y="46">28.12.</text>
<text x="354.4" y="46">04.01.</text>
<text x="365.2" y="46">11.01.</text>
<text x="376.1" y="46">18.01.</text>
<text x="387" y="46">25.01.</text>
<text x="397.9" y="46">01.02.</text>
<text x="13.2" y="58.2">F0</text>
<text x="19.2" y="58.2">Software vorbereitet: Programm, Tests, Einrichtungsprogramm, Arbeitskarten, Gantt</text>
<text x="147.3" y="58.2">KI Claude (KI-</text>
<text x="176.6" y="58.2">13.10.–</text>
<text x="194.4" y="58.2">68</text>
<text x="210.7" y="58.2">nein</text>
<text x="147.3" y="62.4">Assistent)</text>
<text x="176.6" y="62.4">15.10.</text>
<text x="13.2" y="74.6">V1</text>
<text x="19.2" y="74.6">Freigaben bei Prof. Kampker holen (Mail mit 5 Fragen, Vorlage A)</text>
<text x="147.3" y="74.6">P8 Hamza</text>
<text x="176.6" y="74.6">03.11.–</text>
<text x="194.4" y="74.6">55</text>
<text x="210.7" y="74.6">nein</text>
<text x="176.6" y="78.8">03.11.</text>
<text x="13.2" y="84.9">V2</text>
<text x="19.2" y="84.9">Liste 2.1 Sensoren fertig machen</text>
<text x="147.3" y="84.9">P2 Jan</text>
<text x="176.6" y="84.9">13.10.–</text>
<text x="176.6" y="89.2">19.10.</text>
<text x="194.4" y="84.9">27</text>
<text x="210.7" y="84.9">nein</text>
<text x="13.2" y="95.2">V3</text>
<text x="19.2" y="95.2">Liste 2.2 Aktoren fertig machen</text>
<text x="147.3" y="95.2">P3 Alhasane</text>
<text x="176.6" y="95.2">13.10.–</text>
<text x="194.4" y="95.2">27</text>
<text x="210.7" y="95.2">nein</text>
<text x="176.6" y="99.5">19.10.</text>
<text x="13.2" y="105.6">V4</text>
<text x="19.2" y="105.6">Liste 2.3 Ablaufmodell fertig machen</text>
<text x="147.3" y="105.6">P5 Hassan</text>
<text x="176.6" y="105.6">13.10.–</text>
<text x="194.4" y="105.6">27</text>
<text x="210.7" y="105.6">nein</text>
<text x="176.6" y="109.8">19.10.</text>
<text x="13.2" y="115.9">V5</text>
<text x="19.2" y="115.9">Liste 2.4 Datenpunkte fertig machen</text>
<text x="147.3" y="115.9">P4 Marie</text>
<text x="176.6" y="115.9">13.10.–</text>
<text x="194.4" y="115.9">27</text>
<text x="210.7" y="115.9">nein</text>
<text x="176.6" y="120.1">19.10.</text>
<text x="13.2" y="126.2">V6</text>
<text x="19.2" y="126.2">Abstimmung am Freitag 16.10. leiten (20 min online)</text>
<text x="147.3" y="126.2">P4 Marie</text>
<text x="176.6" y="126.2">16.10.–</text>
<text x="176.6" y="130.4">16.10.</text>
<text x="194.4" y="126.2">67</text>
<text x="210.7" y="126.2">nein</text>
<text x="13.2" y="136.5">V7</text>
<text x="19.2" y="136.5">Regelmeeting 03.11.: Entscheidungen J7–J9 + Datenvertrag treffen (Vorlage B)</text>
<text x="147.3" y="136.5">P5 Hassan</text>
<text x="176.6" y="136.5">03.11.–</text>
<text x="194.4" y="136.5">17</text>
<text x="210.7" y="136.5">nein</text>
<text x="176.6" y="140.8">03.11.</text>
<text x="13.2" y="146.8">D1</text>
<text x="19.2" y="146.8">M2-Abgabe: Schnittstellenmatrix prüfen + Verantwortliche eintragen</text>
<text x="147.3" y="146.8">P7 Melih</text>
<text x="176.6" y="146.8">03.11.–</text>
<text x="194.4" y="146.8">53</text>
<text x="210.7" y="146.8">nein</text>
<text x="176.6" y="151.1">05.11.</text>
<text x="13.2" y="157.2">D2</text>
<text x="19.2" y="157.2">M2-Abgabe: Testkonzept inkl. Betrieb ohne Internet prüfen</text>
<text x="147.3" y="157.2">P5 Hassan</text>
<text x="176.6" y="157.2">03.11.–</text>
<text x="176.6" y="161.4">05.11.</text>
<text x="194.4" y="157.2">53</text>
<text x="210.7" y="157.2">nein</text>
<text x="13.2" y="167.5">D3</text>
<text x="19.2" y="167.5">Datenvertrag mit Team Netzwerk abstimmen (Farbwörter, Topic-Anfang, Broker)</text>
<text x="147.3" y="167.5">P7 Melih</text>
<text x="176.6" y="167.5">03.11.–</text>
<text x="194.4" y="167.5">53</text>
<text x="210.7" y="167.5">nein</text>
<text x="176.6" y="171.7">05.11.</text>
<text x="13.2" y="183.9">H1</text>
<text x="19.2" y="183.9">Bestellung auslösen (macht Team Hardware, P3 fragt nach)</text>
<text x="147.3" y="183.9">P3 Alhasane</text>
<text x="176.6" y="183.9">16.10.–</text>
<text x="194.4" y="183.9">9</text>
<text x="210.7" y="183.9">nein</text>
<text x="176.6" y="188.1">16.10.</text>
<text x="13.2" y="194.2">H2</text>
<text x="19.2" y="194.2">Lieferung der Teile (Lieferant, P3 fragt nach)</text>
<text x="147.3" y="194.2">P3 Alhasane</text>
<text x="176.6" y="194.2">19.10.–</text>
<text x="194.4" y="194.2">9</text>
<text x="210.7" y="194.2">nein</text>
<text x="176.6" y="198.4">20.10.</text>
<text x="13.2" y="204.5">H3</text>
<text x="19.2" y="204.5">9-V-Netzteil klären und bereitlegen (macht Team Hardware)</text>
<text x="147.3" y="204.5">P3 Alhasane</text>
<text x="176.6" y="204.5">16.10.–</text>
<text x="176.6" y="208.8">20.10.</text>
<text x="194.4" y="204.5">9</text>
<text x="210.7" y="204.5">nein</text>
<text x="13.2" y="214.8">H4</text>
<text x="19.2" y="214.8">Anschlussfragen beantworten lassen: Spannungen, ohne Zusatzbauteile? (Team Hardware)</text>
<text x="147.3" y="214.8">P3 Alhasane</text>
<text x="176.6" y="214.8">16.10.–</text>
<text x="194.4" y="214.8">8</text>
<text x="210.7" y="214.8">nein</text>
<text x="176.6" y="219.1">20.10.</text>
<text x="13.2" y="225.2">H5</text>
<text x="19.2" y="225.2">Anschlussplan bestätigen oder ändern (Team Hardware + P3, Vorlage F)</text>
<text x="147.3" y="225.2">P3 Alhasane</text>
<text x="176.6" y="225.2">21.10.–</text>
<text x="194.4" y="225.2">8</text>
<text x="210.7" y="225.2">nein</text>
<text x="176.6" y="229.4">21.10.</text>
<text x="13.2" y="235.5">H6</text>
<text x="19.2" y="235.5">VOR ORT: Verkabelung Automation HAT Mini + Motor Driver HAT (begonnen 03.11., Team</text>
<text x="19.2" y="239.7">Hardware, 2 Dienstage)</text>
<text x="147.3" y="235.5">P3 Alhasane</text>
<text x="176.6" y="235.5">03.11.–</text>
<text x="176.6" y="239.7">10.11.</text>
<text x="194.4" y="235.5">0</text>
<text x="210.7" y="235.5">JA</text>
<text x="13.2" y="245.8">H7</text>
<text x="19.2" y="245.8">VOR ORT: Sichtprüfung, Foto, Übergabe an Team Software (Team Hardware + P3)</text>
<text x="147.3" y="245.8">P3 Alhasane</text>
<text x="176.6" y="245.8">17.11.–</text>
<text x="194.4" y="245.8">0</text>
<text x="210.7" y="245.8">JA</text>
<text x="176.6" y="250">17.11.</text>
<text x="13.2" y="262.2">N1</text>
<text x="19.2" y="262.2">Internet für die Anlage über den Router von Kleutges</text>
<text x="147.3" y="262.2">P6 Dogukan</text>
<text x="176.6" y="262.2">19.10.–</text>
<text x="194.4" y="262.2">20</text>
<text x="210.7" y="262.2">nein</text>
<text x="176.6" y="266.4">19.10.</text>
<text x="13.2" y="272.5">N2</text>
<text x="19.2" y="272.5">VOR ORT: Pi per LAN-Kabel + eigenem Netzteil fertig einrichten (PI_EINRICHTEN)</text>
<text x="147.3" y="272.5">P6 Dogukan</text>
<text x="176.6" y="272.5">03.11.–</text>
<text x="194.4" y="272.5">10</text>
<text x="210.7" y="272.5">nein</text>
<text x="176.6" y="276.8">03.11.</text>
</g>
<g font-size="3.2" fill="#fff">
<text x="13.2" y="52.1">0 Erledigt</text>
<text x="13.2" y="68.5">1 Vorbereitung</text>
<text x="13.2" y="177.8">2 Team Hardware (P3 hält Kontakt)</text>
<text x="13.2" y="256.1">3 Pi und Netzwerk</text>
<text x="13.2" y="282.8">4 Einspielen auf echter Hardware</text>
</g>
</svg>
